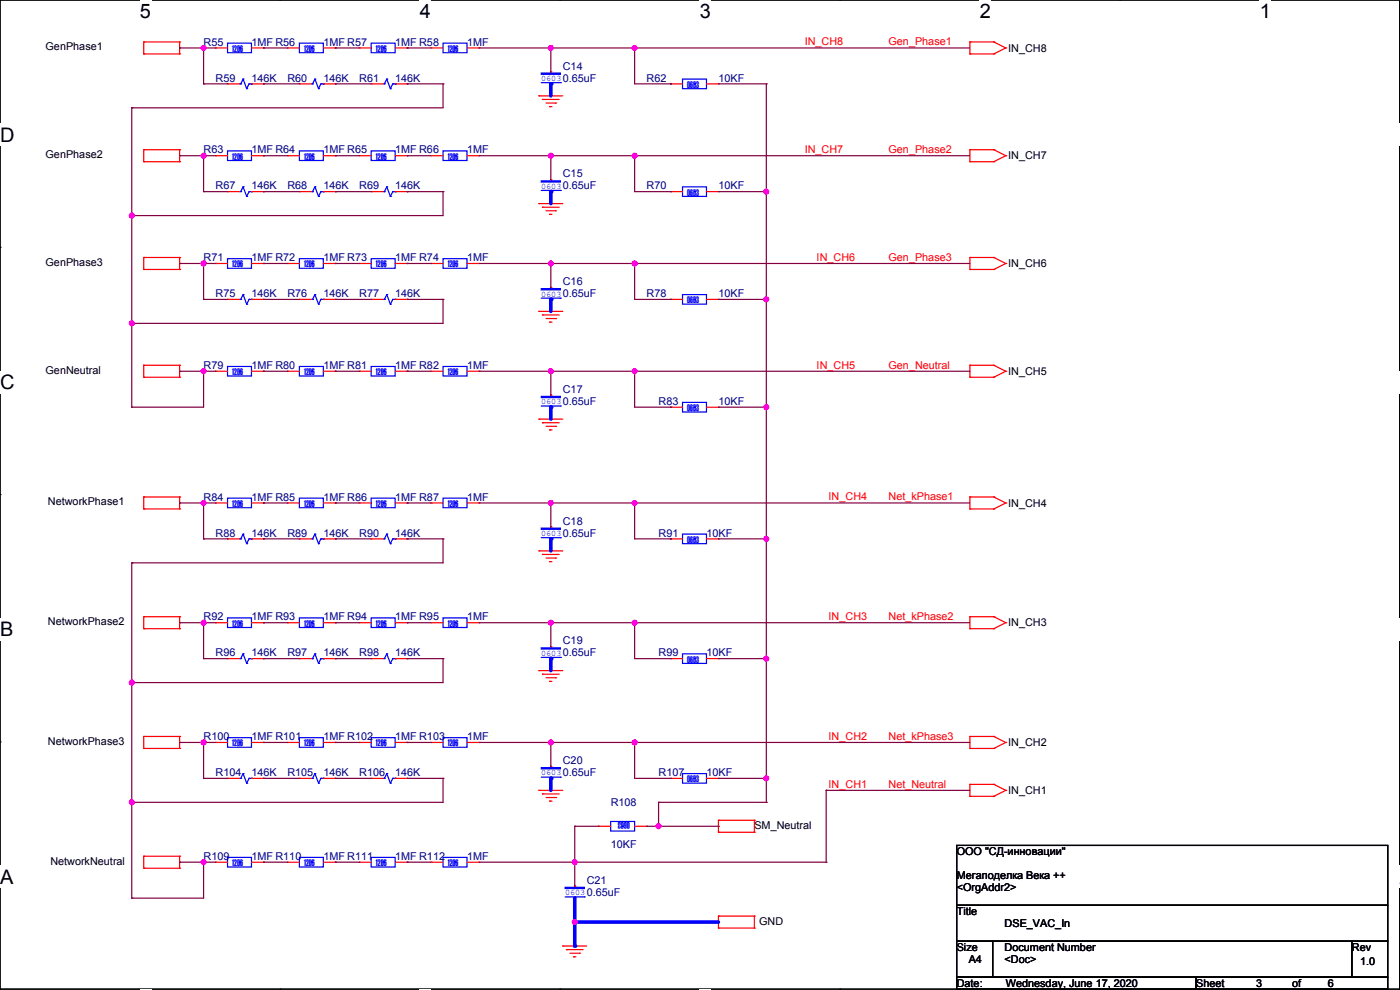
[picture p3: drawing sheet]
<svg xmlns="http://www.w3.org/2000/svg" width="297mm" height="210mm" viewBox="0 0 297 210" stroke-linecap="round" stroke-linejoin="round" font-family="sans-serif">
<path d="M0 0h296.9v209.8h-296.9z" fill="none" stroke="#000" stroke-width=".25"/>
<g fill="#fff">
<path d="M29.7 0h2.3v4.7h-2.3z"/>
<path d="M29.7 209.8h2.3v.2h-2.3z"/>
</g>
<path d="M59.4 0h.1M59.4 209.8h.1" fill="none" stroke="#000" stroke-width=".25"/>
<g fill="#fff">
<path d="M89.1 0h2.3v4.7h-2.3z"/>
<path d="M89.1 209.8h2.3v.2h-2.3z"/>
</g>
<path d="M118.8 0h.1M118.8 209.8h.1" fill="none" stroke="#000" stroke-width=".25"/>
<g fill="#fff">
<path d="M148.5 0h2.3v4.7h-2.3z"/>
<path d="M148.5 209.8h2.3v.2h-2.3z"/>
</g>
<path d="M178.2 0h.1M178.2 209.8h.1" fill="none" stroke="#000" stroke-width=".25"/>
<g fill="#fff">
<path d="M207.8 0h2.4v4.7h-2.4z"/>
<path d="M207.8 209.8h2.4v.2h-2.4z"/>
</g>
<path d="M237.5 0h.1M237.5 209.8h.1" fill="none" stroke="#000" stroke-width=".25"/>
<g fill="#fff">
<path d="M267.2 0h2.4v4.7h-2.4z"/>
<path d="M267.2 209.8h2.4v.2h-2.4z"/>
<path d="M0 26.2h3.1v4.8h-3.1z"/>
<path d="M296.9 26.2l.1 4.8z"/>
<path d="M0 78.7h3.1v4.7h-3.1z"/>
<path d="M296.9 78.7l.1 4.7z"/>
</g>
<path d="M0 52.5h.1M296.9 52.5h.1" fill="none" stroke="#000" stroke-width=".25"/>
<g fill="#fff">
<path d="M0 131.1h2.8v4.8h-2.8z"/>
<path d="M296.9 131.1l.1 4.8z"/>
</g>
<path d="M0 104.9h.1M296.9 104.9h.1" fill="none" stroke="#000" stroke-width=".25"/>
<g fill="#fff">
<path d="M0 183.6h2.8v4.7h-2.8z"/>
<path d="M296.9 183.6l.1 4.7z"/>
</g>
<path d="M0 157.4h.1M296.9 157.4h.1M203 179.3h91.4v12.7h-91.4zM203 192h91.4v7.7h-91.4zM203 199.7h7.6v7.6h-7.6zM210.6 199.7h76.2v7.6h-76.2zM286.8 199.7h7.6v7.6h-7.6zM203 207.3h50.8v2.5h-50.8zM253.8 207.3h40.6v2.5h-40.6z" fill="none" stroke="#000" stroke-width=".25"/>
<g fill="none" stroke="#f00" stroke-width=".25">
<path d="M30.5 11.4h.1M30.5 8.9h.1M30.5 8.9h7.6M30.5 11.4h7.6M30.5 8.9v2.5M38.1 8.9h.1M38.1 11.4h.1M38.1 8.9v2.5M45.7 10.2h.1M45.7 10.2h2.6M48.3 17.8h.1M48.3 17.8h2.5"/>
<path d="M53.4 17.8h2.5M53.4 10.2h2.5M55.9 10.2h.1M55.9 17.8h.1M61 10.2h.1M61 10.2h2.5M63.5 17.8h.1M63.5 17.8h2.6M68.6 17.8h2.5M68.6 10.2h2.5M71.1 17.8h.1M71.1 10.2h.1"/>
<path d="M76.2 10.2h.1M76.2 10.2h2.6M78.8 17.8h.1M78.8 17.8h2.5M83.8 17.8h2.6M83.8 10.2h2.6M86.4 17.8h.1M86.4 10.2h.1M91.5 10.2h.1M91.5 10.2h2.5M99.1 10.2h2.5M101.6 10.2h.1"/>
<path d="M116.9 15.3h.1M116.9 17.8h.1M142.3 17.8h.1M142.3 17.8h2.5M149.9 17.8h2.5M152.4 17.8h.1M205.8 11.4h.1M205.8 8.9h.1M205.8 8.9h5M205.8 11.4h5M205.8 8.9v2.5M210.8 8.9h.1"/>
<path d="M210.8 11.4h.1M210.8 8.9l2.6 1.3M213.4 10.2h.1M213.4 10.2l-2.6 1.2M30.5 34.3h.1M30.5 31.8h.1M30.5 31.8v2.5M30.5 31.8h7.6M30.5 34.3h7.6M38.1 31.8h.1M38.1 34.3h.1M38.1 31.8v2.5"/>
<path d="M45.7 33h.1M45.7 33h2.6M53.4 33h2.5M55.9 33h.1M61 33h.1M61 33h2.5M68.6 33h2.5M71.1 33h.1M76.2 33h.1M76.2 33h2.6M83.8 33h2.6M86.4 33h.1"/>
<path d="M91.5 33h.1M91.5 33h2.5M99.1 33h2.5M101.6 33h.1M114.3 20.3h.1M114.3 20.3h5.1M115.1 21.1h.1M115.1 21.1h3.5M115.8 21.9h2.1M116.6 22.6h.1M116.6 22.6h.5M116.9 38.1h.1"/>
<path d="M117.9 21.9h.1M205.8 34.3h.1M205.8 31.8h.1M205.8 31.8h5M205.8 34.3h5M205.8 31.8v2.5M210.8 31.8h.1M210.8 34.3h.1M210.8 31.8l2.6 1.2M213.4 33h.1M213.4 33l-2.6 1.3M30.5 57.2h.1"/>
<path d="M30.5 54.6h.1M30.5 54.6v2.6M30.5 54.6h7.6M30.5 57.2h7.6M38.1 54.6h.1M38.1 57.2h.1M38.1 54.6v2.6M45.7 55.9h.1M45.7 55.9h2.6M48.3 40.7h.1M48.3 40.7h2.5M53.4 40.7h2.5"/>
<path d="M53.4 55.9h2.5M55.9 40.7h.1M55.9 55.9h.1M61 55.9h.1M61 55.9h2.5M63.5 40.7h.1M63.5 40.7h2.6M68.6 40.7h2.5M68.6 55.9h2.5M71.1 40.7h.1M71.1 55.9h.1M76.2 55.9h.1"/>
<path d="M76.2 55.9h2.6M78.8 40.7h.1M78.8 40.7h2.5M83.8 40.7h2.6M83.8 55.9h2.6M86.4 40.7h.1M86.4 55.9h.1M91.5 55.9h.1M91.5 55.9h2.5M99.1 55.9h2.5M101.6 55.9h.1M114.3 43.2h.1"/>
<path d="M114.3 43.2h5.1M115.1 44h.1M115.1 44h3.5M115.8 44.7h2.1M116.6 45.5h.1M116.6 45.5h.5M116.9 40.7h.1M117.9 44.7h.1M142.3 40.7h.1M142.3 40.7h2.5M149.9 40.7h2.5M152.4 40.7h.1"/>
<path d="M205.8 57.2h.1M205.8 54.6h.1M205.8 54.6h5M205.8 57.2h5M205.8 54.6v2.6M210.8 54.6h.1M210.8 57.2h.1M210.8 54.6l2.6 1.3M213.4 55.9h.1M213.4 55.9l-2.6 1.3M30.5 77.5h.1M30.5 77.5v2.5"/>
<path d="M30.5 77.5h7.6M38.1 77.5h.1M38.1 77.5v2.5M45.7 78.8h.1M45.7 78.8h2.6M48.3 63.5h.1M48.3 63.5h2.5M53.4 78.8h2.5M53.4 63.5h2.5M55.9 78.8h.1M55.9 63.5h.1M61 78.8h.1"/>
<path d="M61 78.8h2.5M63.5 63.5h.1M63.5 63.5h2.6M68.6 78.8h2.5M68.6 63.5h2.5M71.1 78.8h.1M71.1 63.5h.1M76.2 78.8h.1M76.2 78.8h2.6M78.8 63.5h.1M78.8 63.5h2.5M83.8 78.8h2.6"/>
<path d="M83.8 63.5h2.6M86.4 63.5h.1M86.4 78.8h.1M91.5 78.8h.1M91.5 78.8h2.5M99.1 78.8h2.5M101.6 78.8h.1M114.3 66.1h.1M114.3 66.1h5.1M115.1 66.8h.1M115.1 66.8h3.5M115.8 67.6h2.1"/>
<path d="M116.6 68.3h.1M116.6 68.3h.5M116.9 61h.1M116.9 63.5h.1M117.9 67.6h.1M142.3 63.5h.1M142.3 63.5h2.5M149.9 63.5h2.5M152.4 63.5h.1M205.8 77.5h.1M205.8 77.5h5M205.8 77.5v2.5"/>
<path d="M210.8 77.5h.1M210.8 77.5l2.6 1.3M213.4 78.8h.1M213.4 78.8l-2.6 1.2M30.5 80h.1M30.5 80h7.6M38.1 80h.1M114.3 88.9h.1M114.3 88.9h5.1M115.1 89.7h.1M115.1 89.7h3.5M115.8 90.4h2.1"/>
<path d="M116.6 91.2h.1M116.6 91.2h.5M116.9 83.8h.1M116.9 86.4h.1M117.9 90.4h.1M142.3 86.4h.1M142.3 86.4h2.5M149.9 86.4h2.5M152.4 86.4h.1M205.8 80h.1M205.8 80h5M210.8 80h.1"/>
<path d="M30.5 108h.1M30.5 105.4h.1M30.5 105.4v2.6M30.5 105.4h7.6M30.5 108h7.6M38.1 105.4h.1M38.1 108h.1M38.1 105.4v2.6M45.7 106.7h.1M45.7 106.7h2.6M48.3 114.3h.1M48.3 114.3h2.5"/>
<path d="M53.4 106.7h2.5M53.4 114.3h2.5M55.9 114.3h.1M55.9 106.7h.1M61 106.7h.1M61 106.7h2.5M63.5 114.3h.1M63.5 114.3h2.6M68.6 106.7h2.5M68.6 114.3h2.5M71.1 114.3h.1M71.1 106.7h.1"/>
<path d="M76.2 106.7h.1M76.2 106.7h2.6M78.8 114.3h.1M78.8 114.3h2.5M83.8 106.7h2.6M83.8 114.3h2.6M86.4 114.3h.1M86.4 106.7h.1M91.5 106.7h.1M91.5 106.7h2.5M99.1 106.7h2.5M101.6 106.7h.1"/>
<path d="M114.3 116.9h.1M114.3 116.9h5.1M115.1 117.6h.1M115.1 117.6h3.5M115.8 118.4h2.1M116.6 119.1h.1M116.6 119.1h.5M116.9 111.8h.1M116.9 114.3h.1M117.9 118.4h.1M142.3 114.3h.1M142.3 114.3h2.5"/>
<path d="M149.9 114.3h2.5M152.4 114.3h.1M205.8 108h.1M205.8 105.4h.1M205.8 105.4h5M205.8 108h5M205.8 105.4v2.6M210.8 105.4h.1M210.8 108h.1M210.8 105.4l2.6 1.3M213.4 106.7h.1M213.4 106.7l-2.6 1.3"/>
<path d="M30.5 133.4h.1M30.5 130.8h.1M30.5 130.8v2.6M30.5 130.8h7.6M30.5 133.4h7.6M38.1 130.8h.1M38.1 133.4h.1M38.1 130.8v2.6M45.7 132.1h.1M45.7 132.1h2.6M48.3 139.7h.1M48.3 139.7h2.5"/>
<path d="M53.4 139.7h2.5M53.4 132.1h2.5M55.9 132.1h.1M55.9 139.7h.1M61 132.1h.1M61 132.1h2.5M63.5 139.7h.1M63.5 139.7h2.6M68.6 139.7h2.5M68.6 132.1h2.5M71.1 132.1h.1M71.1 139.7h.1"/>
<path d="M76.2 132.1h.1M76.2 132.1h2.6M78.8 139.7h.1M78.8 139.7h2.5M83.8 139.7h2.6M83.8 132.1h2.6M86.4 139.7h.1M86.4 132.1h.1M91.5 132.1h.1M91.5 132.1h2.5M99.1 132.1h2.5M101.6 132.1h.1"/>
<path d="M116.9 137.2h.1M116.9 139.7h.1M142.3 139.7h.1M142.3 139.7h2.5M149.9 139.7h2.5M152.4 139.7h.1M205.8 133.4h.1M205.8 130.8h.1M205.8 130.8h5M205.8 133.4h5M205.8 130.8v2.6M210.8 130.8h.1"/>
<path d="M210.8 133.4h.1M210.8 130.8l2.6 1.3M213.4 132.1h.1M213.4 132.1l-2.6 1.3M30.5 158.8h.1M30.5 156.2h.1M30.5 156.2v2.6M30.5 156.2h7.6M30.5 158.8h7.6M38.1 156.2h.1M38.1 158.8h.1M38.1 156.2v2.6"/>
<path d="M45.7 157.5h.1M45.7 157.5h2.6M53.4 157.5h2.5M55.9 157.5h.1M61 157.5h.1M61 157.5h2.5M68.6 157.5h2.5M71.1 157.5h.1M76.2 157.5h.1M76.2 157.5h2.6M83.8 157.5h2.6M86.4 157.5h.1"/>
<path d="M91.5 157.5h.1M91.5 157.5h2.5M99.1 157.5h2.5M101.6 157.5h.1M114.3 142.3h.1M114.3 142.3h5.1M115.1 143h.1M115.1 143h3.5M115.8 143.8h2.1M116.6 144.5h.1M116.6 144.5h.5M117.9 143.8h.1"/>
<path d="M205.8 158.8h.1M205.8 156.2h.1M205.8 156.2h5M205.8 158.8h5M205.8 156.2v2.6M210.8 156.2h.1M210.8 158.8h.1M210.8 156.2l2.6 1.3M213.4 157.5h.1M213.4 157.5l-2.6 1.3M48.3 165.1h.1M48.3 165.1h2.5"/>
<path d="M53.4 165.1h2.5M55.9 165.1h.1M63.5 165.1h.1M63.5 165.1h2.6M68.6 165.1h2.5M71.1 165.1h.1M78.8 165.1h.1M78.8 165.1h2.5M83.8 165.1h2.6M86.4 165.1h.1M114.3 167.7h.1M114.3 167.7h5.1"/>
<path d="M115.1 168.4h.1M115.1 168.4h3.5M115.8 169.2h2.1M116.6 169.9h.1M116.6 169.9h.5M116.9 162.6h.1M116.9 165.1h.1M117.9 169.2h.1M127 175.3h.1M127 175.3h2.6M134.6 175.3h2.6M137.2 175.3h.1"/>
<path d="M142.3 165.1h.1M142.3 165.1h2.5M149.9 165.1h2.5M152.4 174h.1M152.4 176.5h.1M152.4 165.1h.1M152.4 174h7.6M152.4 174v2.5M152.4 176.5h7.6M160 176.5h.1M160 174h.1M160 174v2.5"/>
<path d="M205.8 168.9h.1M205.8 166.4h.1M205.8 166.4v2.5M205.8 166.4h5M205.8 168.9h5M210.8 166.4h.1M210.8 168.9h.1M210.8 166.4l2.6 1.3M213.4 167.7h.1M213.4 167.7l-2.6 1.2M30.5 184.2h.1M30.5 181.6h.1"/>
<path d="M30.5 181.6v2.6M30.5 181.6h7.6M30.5 184.2h7.6M38.1 181.6h.1M38.1 184.2h.1M38.1 181.6v2.6M45.7 182.9h.1M45.7 182.9h2.6M53.4 182.9h2.5M55.9 182.9h.1M61 182.9h.1M61 182.9h2.5"/>
<path d="M68.6 182.9h2.5M71.1 182.9h.1M76.2 182.9h.1M76.2 182.9h2.6M83.8 182.9h2.6M86.4 182.9h.1M91.5 182.9h.1M91.5 182.9h2.5M99.1 182.9h2.5M101.6 182.9h.1M121.9 188h.1M121.9 190.5h.1"/>
<path d="M152.4 194.3h.1M152.4 196.9h.1M152.4 194.3v2.6M152.4 194.3h7.6M152.4 196.9h7.6M160 196.9h.1M160 194.3h.1M160 194.3v2.6M119.4 200.7h.1M119.4 200.7h5.1M120.2 201.4h.1M120.2 201.4h3.5"/>
<path d="M120.9 202.2h2M121.7 203h.1M121.7 203h.5M122.9 202.2h.1"/>
</g>
<g fill="none" stroke="#00f" stroke-width=".25">
<path d="M48.3 9.2h5.1v2h-5.1zM50.8 10.2h.1M50.8 17.8h.3M51.1 17.8h.1M51.6 16.8h.1M51.6 16.8l-.5 1M51.6 16.8l.7 2M52.3 18.8h.1M52.8 17.8h.1M52.8 17.8h.6M52.8 17.8l-.5 1M53.4 17.8h.1"/>
<path d="M63.5 9.2h5.1v2h-5.1zM66.1 10.2h.1M66.1 17.8h.2M66.3 17.8h.1M66.8 16.8h.1M66.8 16.8l-.5 1M66.8 16.8l.8 2M67.6 18.8h.1M68.1 17.8h.1M68.1 17.8l-.5 1M68.1 17.8h.5M68.6 17.8h.1"/>
<path d="M78.8 9.2h5v2h-5zM81.3 10.2h.1M81.3 17.8h.2M81.5 17.8h.1M82.1 16.8h.1M82.1 16.8l-.6 1M82.1 16.8l.7 2M82.8 18.8h.1M83.3 17.8h.1M83.3 17.8h.5M83.3 17.8l-.5 1M83.8 17.8h.1"/>
<path d="M94 9.2h5.1v2h-5.1zM96.5 10.2h.1M114.8 15.5h4.1v.3h-4.1zM114.8 17.5h4.1M116.9 15.5h.1M116.9 17.5h.1M116.9 15.3v.2M116.9 17.5v.3M118.9 17.5h.1M144.8 16.8h5.1v2h-5.1zM147.3 17.8h.1M48.3 32h5.1v2h-5.1z"/>
<path d="M50.8 33h.1M51.6 39.6h.1M51.6 39.6l-.5 1.1M51.6 39.6l.7 2.1M63.5 32h5.1v2h-5.1zM66.1 33h.1M66.8 39.6h.1M66.8 39.6l-.5 1.1M66.8 39.6l.8 2.1M78.8 32h5v2h-5zM81.3 33h.1M82.1 39.6h.1"/>
<path d="M82.1 39.6l-.6 1.1M82.1 39.6l.7 2.1M94 32h5.1v2h-5.1zM96.5 33h.1M114.8 38.4h4.1v.2h-4.1zM116.9 38.4h.1M116.9 38.1v.3M144.8 39.6h5.1v2.1h-5.1zM48.3 54.9h5.1v2h-5.1zM50.8 55.9h.1M50.8 40.7h.3M51.1 40.7h.1"/>
<path d="M52.3 41.7h.1M52.8 40.7h.1M52.8 40.7l-.5 1M52.8 40.7h.6M53.4 40.7h.1M63.5 54.9h5.1v2h-5.1zM66.1 55.9h.1M66.1 40.7h.2M66.3 40.7h.1M67.6 41.7h.1M68.1 40.7h.1M68.1 40.7h.5"/>
<path d="M68.1 40.7l-.5 1M68.6 40.7h.1M78.8 54.9h5v2h-5zM81.3 55.9h.1M81.3 40.7h.2M81.5 40.7h.1M82.8 41.7h.1M83.3 40.7h.1M83.3 40.7h.5M83.3 40.7l-.5 1M83.8 40.7h.1M94 54.9h5.1v2h-5.1z"/>
<path d="M96.5 55.9h.1M114.8 40.4h4.1M116.9 40.4h.1M116.9 40.4v.3M118.9 40.4h.1M147.3 40.7h.1M48.3 77.7h5.1v2.1h-5.1zM50.8 78.8h.1M50.8 63.5h.3M51.1 63.5h.1M51.6 62.5h.1M51.6 62.5l-.5 1"/>
<path d="M51.6 62.5l.7 2M52.3 64.5h.1M52.8 63.5h.1M52.8 63.5h.6M52.8 63.5l-.5 1M53.4 63.5h.1M63.5 77.7h5.1v2.1h-5.1zM66.1 78.8h.1M66.1 63.5h.2M66.3 63.5h.1M66.8 62.5h.1M66.8 62.5l-.5 1"/>
<path d="M66.8 62.5l.8 2M67.6 64.5h.1M68.1 63.5h.1M68.1 63.5h.5M68.1 63.5l-.5 1M68.6 63.5h.1M78.8 77.7h5v2.1h-5zM81.3 78.8h.1M81.3 63.5h.2M81.5 63.5h.1M82.1 62.5h.1M82.1 62.5l-.6 1"/>
<path d="M82.1 62.5l.7 2M82.8 64.5h.1M83.3 63.5h.1M83.3 63.5l-.5 1M83.3 63.5h.5M83.8 63.5h.1M94 77.7h5.1v2.1h-5.1zM96.5 78.8h.1M114.8 61.2h4.1v.3h-4.1zM114.8 63.3h4.1M116.9 61.2h.1M116.9 63.3h.1"/>
<path d="M116.9 61v.2M116.9 63.3v.2M118.9 63.3h.1M144.8 62.5h5.1v2h-5.1zM147.3 63.5h.1M114.8 84.1h4.1v.2h-4.1zM114.8 86.1h4.1M116.9 84.1h.1M116.9 86.1h.1M116.9 83.8v.3M116.9 86.1v.3M118.9 86.1h.1"/>
<path d="M144.8 85.4h5.1v2h-5.1zM147.3 86.4h.1M48.3 105.7h5.1v2h-5.1zM50.8 106.7h.1M50.8 114.3h.3M51.1 114.3h.1M51.6 113.3h.1M51.6 113.3l-.5 1M51.6 113.3l.7 2M52.3 115.3h.1M52.8 114.3h.1M52.8 114.3l-.5 1"/>
<path d="M52.8 114.3h.6M53.4 114.3h.1M63.5 105.7h5.1v2h-5.1zM66.1 106.7h.1M66.1 114.3h.2M66.3 114.3h.1M66.8 113.3h.1M66.8 113.3l-.5 1M66.8 113.3l.8 2M67.6 115.3h.1M68.1 114.3h.1M68.1 114.3h.5"/>
<path d="M68.1 114.3l-.5 1M68.6 114.3h.1M78.8 105.7h5v2h-5zM81.3 106.7h.1M81.3 114.3h.2M81.5 114.3h.1M82.1 113.3h.1M82.1 113.3l-.6 1M82.1 113.3l.7 2M82.8 115.3h.1M83.3 114.3h.1M83.3 114.3h.5"/>
<path d="M83.3 114.3l-.5 1M83.8 114.3h.1M94 105.7h5.1v2h-5.1zM96.5 106.7h.1M114.8 112h4.1v.3h-4.1zM114.8 114.1h4.1M116.9 112h.1M116.9 114.1h.1M116.9 111.8v.2M116.9 114.1v.2M118.9 114.1h.1M144.8 113.3h5.1v2h-5.1z"/>
<path d="M147.3 114.3h.1M48.3 131.1h5.1v2h-5.1zM50.8 132.1h.1M50.8 139.7h.3M51.1 139.7h.1M51.6 138.7h.1M51.6 138.7l-.5 1M51.6 138.7l.7 2M52.8 139.7h.1M52.8 139.7h.6M52.8 139.7l-.5 1M53.4 139.7h.1"/>
<path d="M63.5 131.1h5.1v2h-5.1zM66.1 132.1h.1M66.1 139.7h.2M66.3 139.7h.1M66.8 138.7h.1M66.8 138.7l-.5 1M66.8 138.7l.8 2M68.1 139.7h.1M68.1 139.7h.5M68.1 139.7l-.5 1M68.6 139.7h.1M78.8 131.1h5v2h-5z"/>
<path d="M81.3 132.1h.1M81.3 139.7h.2M81.5 139.7h.1M82.1 138.7h.1M82.1 138.7l-.6 1M82.1 138.7l.7 2M83.3 139.7h.1M83.3 139.7l-.5 1M83.3 139.7h.5M83.8 139.7h.1M94 131.1h5.1v2h-5.1zM96.5 132.1h.1"/>
<path d="M114.8 137.4h4.1v.3h-4.1zM114.8 139.5h4.1M116.9 137.4h.1M116.9 139.5h.1M116.9 137.2v.2M116.9 139.5v.2M118.9 139.5h.1M144.8 138.7h5.1v2h-5.1zM147.3 139.7h.1M48.3 156.5h5.1v2h-5.1zM50.8 157.5h.1M52.3 140.7h.1"/>
<path d="M63.5 156.5h5.1v2h-5.1zM66.1 157.5h.1M67.6 140.7h.1M78.8 156.5h5v2h-5zM81.3 157.5h.1M82.8 140.7h.1M94 156.5h5.1v2h-5.1zM96.5 157.5h.1M50.8 165.1h.3M51.1 165.1h.1M51.6 164.1h.1M51.6 164.1l-.5 1"/>
<path d="M51.6 164.1l.7 2M52.3 166.1h.1M52.8 165.1h.1M52.8 165.1l-.5 1M52.8 165.1h.6M53.4 165.1h.1M66.1 165.1h.2M66.3 165.1h.1M66.8 164.1h.1M66.8 164.1l-.5 1M66.8 164.1l.8 2M67.6 166.1h.1"/>
<path d="M68.1 165.1h.1M68.1 165.1h.5M68.1 165.1l-.5 1M68.6 165.1h.1M81.3 165.1h.2M81.5 165.1h.1M82.1 164.1h.1M82.1 164.1l-.6 1M82.1 164.1l.7 2M82.8 166.1h.1M83.3 165.1h.1M83.3 165.1h.5"/>
<path d="M83.3 165.1l-.5 1M83.8 165.1h.1M114.8 162.8h4.1v.3h-4.1zM114.8 164.9h4.1M116.9 162.8h.1M116.9 164.9h.1M116.9 162.6v.2M116.9 164.9v.2M118.9 164.9h.1M129.6 174.3h5v2h-5zM132.1 175.3h.1M144.8 164.1h5.1v2h-5.1z"/>
<path d="M147.3 165.1h.1M48.3 181.9h5.1v2h-5.1zM50.8 182.9h.1M63.5 181.9h5.1v2h-5.1zM66.1 182.9h.1M78.8 181.9h5v2h-5zM81.3 182.9h.1M94 181.9h5.1v2h-5.1zM96.5 182.9h.1M119.9 188.2h4.1v.3h-4.1zM119.9 190.3h4.1M121.9 188.2h.1"/>
<path d="M121.9 190.3h.1M121.9 188v.2M121.9 190.3v.2M124 190.3h.1"/>
</g>
<path d="M38.1 10.2h.1M38.1 10.2h5.1M55.9 10.2h.1M55.9 10.2h5.1M71.1 10.2h.1M71.1 10.2h5.1M86.4 10.2h.1M86.4 10.2h5.1M101.6 10.2h15.3M116.9 10.2h.1M116.9 10.2v5.1" fill="none" stroke="#800040" stroke-width=".25"/>
<circle cx="116.8" cy="10.2" r=".5" fill="#f0f" stroke="#f0f" stroke-width=".25"/>
<path d="M116.9 17.8v2.5" fill="none" stroke="#00f" stroke-width=".76"/>
<circle cx="116.9" cy="17.8" r=".38" fill="#00f"/>
<g fill="none" stroke="#800040" stroke-width=".25">
<path d="M43.2 10.2h.1M43.2 17.8h.1M43.2 10.2v7.6M43.2 17.8h5.1M43.2 10.2h2.5M55.9 17.8h.1M55.9 17.8h7.6M71.1 17.8h.1M71.1 17.8h7.7M38.1 33h.1M38.1 33h5.1M55.9 33h.1"/>
<path d="M55.9 33h5.1M71.1 33h.1M71.1 33h5.1M86.4 33h.1M86.4 33h5.1M101.6 33h15.3M116.9 33h.1M116.9 33v5.1"/>
</g>
<g fill="#f0f" stroke="#f0f" stroke-width=".25">
<circle cx="43.2" cy="10.2" r=".5"/>
<circle cx="43.2" cy="33" r=".5"/>
<circle cx="116.8" cy="33" r=".5"/>
</g>
<path d="M116.9 40.7v2.5" fill="none" stroke="#00f" stroke-width=".76"/>
<circle cx="116.9" cy="40.7" r=".38" fill="#00f"/>
<g fill="none" stroke="#800040" stroke-width=".25">
<path d="M43.2 33h.1M43.2 33v7.7M43.2 33h2.5M38.1 55.9h.1M38.1 55.9h5.1M43.2 40.7h.1M43.2 40.7h5.1M55.9 40.7h.1M55.9 55.9h.1M55.9 40.7h7.6M55.9 55.9h5.1M71.1 40.7h.1"/>
<path d="M71.1 55.9h.1M71.1 40.7h7.7M71.1 55.9h5.1M86.4 55.9h.1M86.4 55.9h5.1M101.6 55.9h15.3M116.9 55.9h.1M116.9 55.9v5.1"/>
</g>
<circle cx="116.8" cy="55.9" r=".5" fill="#f0f" stroke="#f0f" stroke-width=".25"/>
<path d="M116.9 63.5v2.6" fill="none" stroke="#00f" stroke-width=".76"/>
<circle cx="116.9" cy="63.5" r=".38" fill="#00f"/>
<g fill="none" stroke="#800040" stroke-width=".25">
<path d="M43.2 55.9h.1M43.2 55.9v7.6M43.2 55.9h2.5M38.1 78.8h.1M38.1 78.8h5.1M43.2 63.5h.1M43.2 63.5h5.1M55.9 63.5h.1M55.9 78.8h.1M55.9 63.5h7.6M55.9 78.8h5.1M71.1 63.5h.1"/>
<path d="M71.1 78.8h.1M71.1 63.5h7.7M71.1 78.8h5.1M86.4 78.8h.1M86.4 78.8h5.1M101.6 78.8h15.3M116.9 78.8h.1M116.9 78.8v5"/>
</g>
<g fill="#f0f" stroke="#f0f" stroke-width=".25">
<circle cx="43.2" cy="55.9" r=".5"/>
<circle cx="116.8" cy="78.7" r=".5"/>
</g>
<path d="M116.9 86.4v2.5" fill="none" stroke="#00f" stroke-width=".76"/>
<circle cx="116.9" cy="86.4" r=".38" fill="#00f"/>
<g fill="none" stroke="#800040" stroke-width=".25">
<path d="M43.2 78.8h.1M43.2 78.8v7.6M43.2 78.8h2.5M38.1 106.7h.1M38.1 106.7h5.1M55.9 106.7h.1M55.9 106.7h5.1M71.1 106.7h.1M71.1 106.7h5.1M86.4 106.7h.1M86.4 106.7h5.1M101.6 106.7h15.3"/>
<path d="M116.9 106.7h.1M116.9 106.7v5.1"/>
</g>
<g fill="#f0f" stroke="#f0f" stroke-width=".25">
<circle cx="43.2" cy="78.7" r=".5"/>
<circle cx="43.2" cy="106.7" r=".5"/>
<circle cx="116.8" cy="106.7" r=".5"/>
</g>
<path d="M116.9 114.3v2.6" fill="none" stroke="#00f" stroke-width=".76"/>
<circle cx="116.9" cy="114.3" r=".38" fill="#00f"/>
<g fill="none" stroke="#800040" stroke-width=".25">
<path d="M43.2 106.7h.1M43.2 114.3h.1M43.2 106.7v7.6M43.2 114.3h5.1M43.2 106.7h2.5M55.9 114.3h.1M55.9 114.3h7.6M71.1 114.3h.1M71.1 114.3h7.7M38.1 132.1h.1M38.1 132.1h5.1M55.9 132.1h.1"/>
<path d="M55.9 132.1h5.1M71.1 132.1h.1M71.1 132.1h5.1M86.4 132.1h.1M86.4 132.1h5.1M101.6 132.1h15.3M116.9 132.1h.1M116.9 132.1v5.1"/>
</g>
<circle cx="116.8" cy="132.1" r=".5" fill="#f0f" stroke="#f0f" stroke-width=".25"/>
<path d="M116.9 139.7v2.6" fill="none" stroke="#00f" stroke-width=".76"/>
<circle cx="116.9" cy="139.7" r=".38" fill="#00f"/>
<g fill="none" stroke="#800040" stroke-width=".25">
<path d="M43.2 132.1h.1M43.2 139.7h.1M43.2 132.1v7.6M43.2 139.7h5.1M43.2 132.1h2.5M55.9 139.7h.1M55.9 139.7h7.6M71.1 139.7h.1M71.1 139.7h7.7M38.1 157.5h.1M38.1 157.5h5.1M55.9 157.5h.1"/>
<path d="M55.9 157.5h5.1M71.1 157.5h.1M71.1 157.5h5.1M86.4 157.5h.1M86.4 157.5h5.1M101.6 157.5h15.3M116.9 157.5h.1M116.9 157.5v5.1"/>
</g>
<g fill="#f0f" stroke="#f0f" stroke-width=".25">
<circle cx="43.2" cy="132.1" r=".5"/>
<circle cx="43.2" cy="157.5" r=".5"/>
<circle cx="116.8" cy="157.5" r=".5"/>
</g>
<path d="M116.9 165.1v2.6" fill="none" stroke="#00f" stroke-width=".76"/>
<circle cx="116.9" cy="165.1" r=".38" fill="#00f"/>
<g fill="none" stroke="#800040" stroke-width=".25">
<path d="M43.2 157.5h.1M43.2 157.5v7.6M43.2 157.5h2.5M43.2 165.1h.1M43.2 165.1h5.1M55.9 165.1h.1M55.9 165.1h7.6M71.1 165.1h.1M71.1 165.1h7.7M38.1 182.9h.1M38.1 182.9h5.1M55.9 182.9h.1"/>
<path d="M55.9 182.9h5.1M71.1 182.9h.1M71.1 182.9h5.1M86.4 182.9h.1M86.4 182.9h5.1M101.6 182.9h20.3M121.9 182.9h.1M121.9 182.9v5.1"/>
</g>
<path d="M121.9 190.5v5.1" fill="none" stroke="#00f" stroke-width=".76"/>
<circle cx="121.9" cy="195.6" r=".38" fill="#00f"/>
<g fill="none" stroke="#800040" stroke-width=".25">
<path d="M86.4 17.8h.1M86.4 17.8h7.6M94 17.8h.1M94 17.8v5.1h-66M116.9 10.2h17.7M134.6 10.2h.1M134.6 10.2v7.6h7.7M142.3 17.8h.1M152.4 17.8h10.2M162.6 17.8h.1M162.6 17.8v152.4M28 22.9h.1"/>
<path d="M28 22.9v63.5M116.9 33h17.7M134.6 33h.1M134.6 33v7.7h7.7M28 45.7h.1M86.4 40.7h.1M86.4 40.7h7.6M94 40.7h.1M94 40.7v5h-66M116.9 55.9h17.7M134.6 55.9h.1M134.6 55.9v7.6h7.7"/>
<path d="M142.3 40.7h.1M152.4 40.7h10.2M162.6 40.7h.1M28 68.6h.1M86.4 63.5h.1M86.4 63.5h7.6M94 63.5h.1M94 63.5v5.1h-66M116.9 78.8h17.7M134.6 78.8h.1M134.6 78.8v7.6h7.7M142.3 63.5h.1"/>
<path d="M152.4 63.5h10.2M162.6 63.5h.1M28 86.4h.1M28 86.4h15.2M142.3 86.4h.1M152.4 86.4h10.2M162.6 86.4h.1M28 119.4h.1M28 119.4v71.1M86.4 114.3h.1M86.4 114.3h7.6M94 114.3h.1"/>
<path d="M94 114.3v5.1h-66M116.9 106.7h17.7M134.6 106.7h.1M134.6 106.7v7.6h7.7M142.3 114.3h.1M152.4 114.3h10.2M162.6 114.3h.1M86.4 139.7h.1M86.4 139.7h7.6M94 139.7h.1M94 139.7v5.1h-66M116.9 132.1h17.7"/>
<path d="M134.6 132.1h.1M134.6 132.1v7.6h7.7M142.3 139.7h.1M152.4 139.7h10.2M162.6 139.7h.1M28 144.8h.1M116.9 157.5h17.7M134.6 157.5h.1M134.6 157.5v7.6h7.7M28 170.2h.1M86.4 165.1h.1M86.4 165.1h7.6"/>
<path d="M94 165.1h.1M94 165.1v5.1h-66M121.9 175.3h.1M121.9 175.3h5.1M121.9 175.3v7.6M137.2 175.3h15.2M139.7 175.3h.1M139.7 170.2h.1M139.7 170.2h22.9M139.7 170.2v5.1M142.3 165.1h.1M152.4 175.3h.1"/>
<path d="M152.4 165.1h10.2M162.6 165.1h.1M162.6 170.2h.1M28 190.5h.1M43.2 182.9h.1M43.2 182.9v7.6h-15.2M43.2 182.9h2.5M121.9 182.9h.1M121.9 182.9h53.4M175.3 182.9h.1"/>
</g>
<g fill="#f0f" stroke="#f0f" stroke-width=".25">
<circle cx="43.2" cy="182.9" r=".5"/>
<circle cx="27.9" cy="45.7" r=".5"/>
<circle cx="27.9" cy="68.6" r=".5"/>
<circle cx="27.9" cy="170.2" r=".5"/>
<circle cx="27.9" cy="144.8" r=".5"/>
<circle cx="121.9" cy="182.9" r=".5"/>
<circle cx="162.6" cy="40.6" r=".5"/>
<circle cx="162.6" cy="63.5" r=".5"/>
<circle cx="162.6" cy="86.4" r=".5"/>
<circle cx="162.6" cy="114.3" r=".5"/>
<circle cx="162.6" cy="139.7" r=".5"/>
<circle cx="162.6" cy="165.1" r=".5"/>
<circle cx="139.7" cy="175.3" r=".5"/>
</g>
<path d="M121.9 195.6h30.5" fill="none" stroke="#00f" stroke-width=".76"/>
<circle cx="121.9" cy="195.6" r=".38" fill="#00f"/>
<circle cx="121.9" cy="195.6" r=".5" fill="#f0f" stroke="#f0f" stroke-width=".25"/>
<path d="M121.9 195.6v5.1" fill="none" stroke="#00f" stroke-width=".76"/>
<circle cx="121.9" cy="200.7" r=".38" fill="#00f"/>
<g fill="none" stroke="#800040" stroke-width=".25">
<path d="M134.6 10.2h.1M134.6 10.2h71.2M134.6 33h.1M134.6 33h71.2M134.6 55.9h.1M134.6 55.9h71.2M134.6 78.8h.1M134.6 78.8h71.2M134.6 106.7h.1M134.6 106.7h71.2M134.6 132.1h.1M134.6 132.1h71.2"/>
<path d="M134.6 157.5h.1M134.6 157.5h71.2M175.3 167.7h.1M175.3 167.7v15.2M175.3 167.7h30.5"/>
</g>
<g fill="#f0f" stroke="#f0f" stroke-width=".25">
<circle cx="134.6" cy="157.5" r=".5"/>
<circle cx="134.6" cy="132.1" r=".5"/>
<circle cx="134.6" cy="106.7" r=".5"/>
<circle cx="134.6" cy="10.2" r=".5"/>
<circle cx="134.6" cy="78.7" r=".5"/>
<circle cx="134.6" cy="55.9" r=".5"/>
<circle cx="134.6" cy="33" r=".5"/>
<circle cx="116.8" cy="10.2" r=".5"/>
<circle cx="43.2" cy="10.2" r=".5"/>
<circle cx="43.2" cy="33" r=".5"/>
<circle cx="116.8" cy="33" r=".5"/>
<circle cx="116.8" cy="55.9" r=".5"/>
<circle cx="43.2" cy="55.9" r=".5"/>
<circle cx="116.8" cy="78.7" r=".5"/>
<circle cx="43.2" cy="78.7" r=".5"/>
<circle cx="43.2" cy="106.7" r=".5"/>
<circle cx="116.8" cy="106.7" r=".5"/>
<circle cx="116.8" cy="132.1" r=".5"/>
<circle cx="43.2" cy="132.1" r=".5"/>
<circle cx="43.2" cy="157.5" r=".5"/>
<circle cx="116.8" cy="157.5" r=".5"/>
<circle cx="43.2" cy="182.9" r=".5"/>
<circle cx="27.9" cy="45.7" r=".5"/>
<circle cx="27.9" cy="68.6" r=".5"/>
<circle cx="27.9" cy="170.2" r=".5"/>
<circle cx="27.9" cy="144.8" r=".5"/>
<circle cx="121.9" cy="182.9" r=".5"/>
<circle cx="162.6" cy="40.6" r=".5"/>
<circle cx="162.6" cy="63.5" r=".5"/>
<circle cx="162.6" cy="86.4" r=".5"/>
<circle cx="162.6" cy="114.3" r=".5"/>
<circle cx="162.6" cy="139.7" r=".5"/>
<circle cx="162.6" cy="165.1" r=".5"/>
<circle cx="139.7" cy="175.3" r=".5"/>
<circle cx="121.9" cy="195.6" r=".5"/>
</g>
<g font-size="4.2">
<text x="29.7" y="3.8">5</text>
<text x="89.1" y="3.8">4</text>
<text x="148.5" y="3.8">3</text>
<text x="207.8" y="3.8">2</text>
<text x="267.2" y="3.8">1</text>
<text x="0" y="30.1">D</text>
<text x="0" y="82.5">C</text>
<text x="0" y="135">B</text>
<text x="0" y="187.4">A</text>
<text x="296.9" y="187.4">A</text>
</g>
<g font-size="2.3">
<text x="9.7" y="10.7">GenPhase1</text>
<text x="213.9" y="11">IN_CH8</text>
<text x="9.7" y="33.6">GenPhase2</text>
<text x="213.9" y="33.8">IN_CH7</text>
<text x="9.7" y="56.4">GenPhase3</text>
<text x="213.9" y="56.7">IN_CH6</text>
<text x="9.7" y="79.3">GenNeutral</text>
<text x="213.9" y="79.5">IN_CH5</text>
<text x="10.2" y="107.2">NetworkPhase1</text>
<text x="213.9" y="107.5">IN_CH4</text>
<text x="10.2" y="132.6">NetworkPhase2</text>
<text x="213.9" y="132.9">IN_CH3</text>
<text x="10.2" y="158">NetworkPhase3</text>
<text x="213.9" y="158.3">IN_CH2</text>
<text x="213.9" y="168.4">IN_CH1</text>
<text x="160" y="175.8">SM_Neutral</text>
<text x="10.7" y="183.4">NetworkNeutral</text>
<text x="203" y="181.4">ООО &quot;СД-инновации&quot;</text>
<text x="203" y="186.5">Мегаподелка Века ++</text>
<text x="203" y="189">&lt;OrgAddr2&gt;</text>
<text x="161.1" y="196.1">GND</text>
<text x="203" y="194.1">Title</text>
<text x="213.1" y="196.6">DSE_VAC_In</text>
<text x="203" y="201.7">Size</text>
<text x="213.1" y="201.7">Document Number</text>
<text x="286.8" y="201.7">Rev</text>
<text x="203" y="209.3">Date:</text>
<text x="205.5" y="204.2">A4</text>
<text x="213.1" y="204.2">&lt;Doc&gt;</text>
<text x="213.4" y="209.3">Wednesday, June 17, 2020</text>
<text x="253.8" y="209.3">Sheet</text>
<text x="266.5" y="209.3">3</text>
<text x="274.1" y="209.3">of</text>
<text x="281.7" y="209.3">6</text>
<text x="288.6" y="204.8">1.0</text>
</g>
<g font-size="2.3" fill="#000080">
<text x="43.2" y="9.7">R55</text>
<text x="53.4" y="9.7">1MF R56</text>
<text x="68.6" y="9.7">1MF R57</text>
<text x="83.8" y="9.7">1MF R58</text>
<text x="99.1" y="9.7">1MF</text>
<text x="45.7" y="17.3">R59</text>
<text x="53.4" y="17.3">146K</text>
<text x="61" y="17.3">R60</text>
<text x="68.6" y="17.3">146K</text>
<text x="76.2" y="17.3">R61</text>
<text x="83.8" y="17.3">146K</text>
<text x="119.4" y="14.8">C14</text>
<text x="119.4" y="17.3">0.65uF</text>
<text x="137.2" y="17.3">R62</text>
<text x="152.4" y="17.3">10KF</text>
<text x="43.2" y="32.5">R63</text>
<text x="53.4" y="32.5">1MF R64</text>
<text x="68.6" y="32.5">1MF R65</text>
<text x="83.8" y="32.5">1MF R66</text>
<text x="99.1" y="32.5">1MF</text>
<text x="45.7" y="40.2">R67</text>
<text x="53.4" y="40.2">146K</text>
<text x="61" y="40.2">R68</text>
<text x="68.6" y="40.2">146K</text>
<text x="76.2" y="40.2">R69</text>
<text x="83.8" y="40.2">146K</text>
<text x="119.4" y="37.6">C15</text>
<text x="119.4" y="40.2">0.65uF</text>
<text x="137.2" y="40.2">R70</text>
<text x="152.4" y="40.2">10KF</text>
<text x="43.2" y="55.4">R71</text>
<text x="53.4" y="55.4">1MF R72</text>
<text x="68.6" y="55.4">1MF R73</text>
<text x="83.8" y="55.4">1MF R74</text>
<text x="99.1" y="55.4">1MF</text>
<text x="45.7" y="63">R75</text>
<text x="53.4" y="63">146K</text>
<text x="61" y="63">R76</text>
<text x="68.6" y="63">146K</text>
<text x="76.2" y="63">R77</text>
<text x="83.8" y="63">146K</text>
<text x="119.4" y="60.5">C16</text>
<text x="119.4" y="63">0.65uF</text>
<text x="137.2" y="63">R78</text>
<text x="152.4" y="63">10KF</text>
<text x="43.2" y="78.3">R79</text>
<text x="53.4" y="78.3">1MF R80</text>
<text x="68.6" y="78.3">1MF R81</text>
<text x="83.8" y="78.3">1MF R82</text>
<text x="99.1" y="78.3">1MF</text>
<text x="119.4" y="83.3">C17</text>
<text x="119.4" y="85.9">0.65uF</text>
<text x="139.7" y="85.9">R83</text>
<text x="152.4" y="85.9">10KF</text>
<text x="43.2" y="106.2">R84</text>
<text x="53.4" y="106.2">1MF R85</text>
<text x="68.6" y="106.2">1MF R86</text>
<text x="83.8" y="106.2">1MF R87</text>
<text x="99.1" y="106.2">1MF</text>
<text x="45.7" y="113.8">R88</text>
<text x="53.4" y="113.8">146K</text>
<text x="61" y="113.8">R89</text>
<text x="68.6" y="113.8">146K</text>
<text x="76.2" y="113.8">R90</text>
<text x="83.8" y="113.8">146K</text>
<text x="119.4" y="111.3">C18</text>
<text x="119.4" y="113.8">0.65uF</text>
<text x="139.7" y="113.8">R91</text>
<text x="149.9" y="113.8">10KF</text>
<text x="43.2" y="131.6">R92</text>
<text x="53.4" y="131.6">1MF R93</text>
<text x="68.6" y="131.6">1MF R94</text>
<text x="83.8" y="131.6">1MF R95</text>
<text x="99.1" y="131.6">1MF</text>
<text x="119.4" y="136.7">C19</text>
<text x="45.7" y="139.2">R96</text>
<text x="53.4" y="139.2">146K</text>
<text x="61" y="139.2">R97</text>
<text x="68.6" y="139.2">146K</text>
<text x="76.2" y="139.2">R98</text>
<text x="83.8" y="139.2">146K</text>
<text x="119.4" y="139.2">0.65uF</text>
<text x="139.7" y="139.2">R99</text>
<text x="149.9" y="139.2">10KF</text>
<text x="43.2" y="157">R100</text>
<text x="53.4" y="157">1MF R101</text>
<text x="68.6" y="157">1MF R102</text>
<text x="83.8" y="157">1MF R103</text>
<text x="99.1" y="157">1MF</text>
<text x="45.7" y="164.6">R104</text>
<text x="53.4" y="164.6">146K</text>
<text x="61" y="164.6">R105</text>
<text x="68.6" y="164.6">146K</text>
<text x="76.2" y="164.6">R106</text>
<text x="83.8" y="164.6">146K</text>
<text x="119.4" y="162.1">C20</text>
<text x="119.4" y="164.6">0.65uF</text>
<text x="139.7" y="164.6">R107</text>
<text x="149.9" y="164.6">10KF</text>
<text x="129.6" y="171">R108</text>
<text x="129.6" y="179.9">10KF</text>
<text x="43.2" y="182.4">R109</text>
<text x="53.4" y="182.4">1MF R110</text>
<text x="68.6" y="182.4">1MF R111</text>
<text x="83.8" y="182.4">1MF R112</text>
<text x="99.1" y="182.4">1MF</text>
<text x="124.5" y="187.5">C21</text>
<text x="124.5" y="190">0.65uF</text>
</g>
<g font-size="2.3" fill="#f00">
<text x="170.7" y="9.6">IN_CH8</text>
<text x="188.5" y="9.6">Gen_Phase1</text>
<text x="170.7" y="32.5">IN_CH7</text>
<text x="188.5" y="32.5">Gen_Phase2</text>
<text x="173.2" y="55.3">IN_CH6</text>
<text x="188.5" y="55.3">Gen_Phase3</text>
<text x="173.2" y="78.2">IN_CH5</text>
<text x="188.5" y="78.2">Gen_Neutral</text>
<text x="175.8" y="106.1">IN_CH4</text>
<text x="188.5" y="106.1">Net_kPhase1</text>
<text x="175.8" y="131.5">IN_CH3</text>
<text x="188.5" y="131.5">Net_kPhase2</text>
<text x="175.8" y="156.9">IN_CH2</text>
<text x="188.5" y="156.9">Net_kPhase3</text>
<text x="175.8" y="167.1">IN_CH1</text>
<text x="188.5" y="167.1">Net_Neutral</text>
</g>
<g font-size="2" fill="#00f">
<text x="49.3" y="11">1206</text>
<text x="64.5" y="11">1206</text>
<text x="79.8" y="11">1206</text>
<text x="95" y="11">1206</text>
<text x="145.8" y="18.6">0603</text>
<text x="49.3" y="33.9">1206</text>
<text x="64.5" y="33.9">1206</text>
<text x="79.8" y="33.9">1206</text>
<text x="95" y="33.9">1206</text>
<text x="145.8" y="41.5">0603</text>
<text x="49.3" y="56.7">1206</text>
<text x="64.5" y="56.7">1206</text>
<text x="79.8" y="56.7">1206</text>
<text x="95" y="56.7">1206</text>
<text x="145.8" y="64.4">0603</text>
<text x="49.3" y="79.6">1206</text>
<text x="64.5" y="79.6">1206</text>
<text x="79.8" y="79.6">1206</text>
<text x="95" y="79.6">1206</text>
<text x="145.8" y="87.2">0603</text>
<text x="49.3" y="107.5">1206</text>
<text x="64.5" y="107.5">1206</text>
<text x="79.8" y="107.5">1206</text>
<text x="95" y="107.5">1206</text>
<text x="145.8" y="115.2">0603</text>
<text x="49.3" y="132.9">1206</text>
<text x="64.5" y="132.9">1206</text>
<text x="79.8" y="132.9">1206</text>
<text x="95" y="132.9">1206</text>
<text x="145.8" y="140.6">0603</text>
<text x="49.3" y="158.3">1206</text>
<text x="64.5" y="158.3">1206</text>
<text x="79.8" y="158.3">1206</text>
<text x="95" y="158.3">1206</text>
<text x="145.8" y="166">0603</text>
<text x="133.6" y="174.4" transform="rotate(-180 133.6 174.4)">0603</text>
<text x="49.3" y="183.7">1206</text>
<text x="64.5" y="183.7">1206</text>
<text x="79.8" y="183.7">1206</text>
<text x="95" y="183.7">1206</text>
</g>
<g font-size="1.8" fill="#00f">
<text x="114.8" y="17.2">0603</text>
<text x="114.8" y="40">0603</text>
<text x="114.8" y="62.9">0603</text>
<text x="114.8" y="85.8">0603</text>
<text x="114.8" y="113.7">0603</text>
<text x="114.8" y="139.1">0603</text>
<text x="114.8" y="164.5">0603</text>
<text x="119.9" y="189.9">0603</text>
</g>
</svg>
